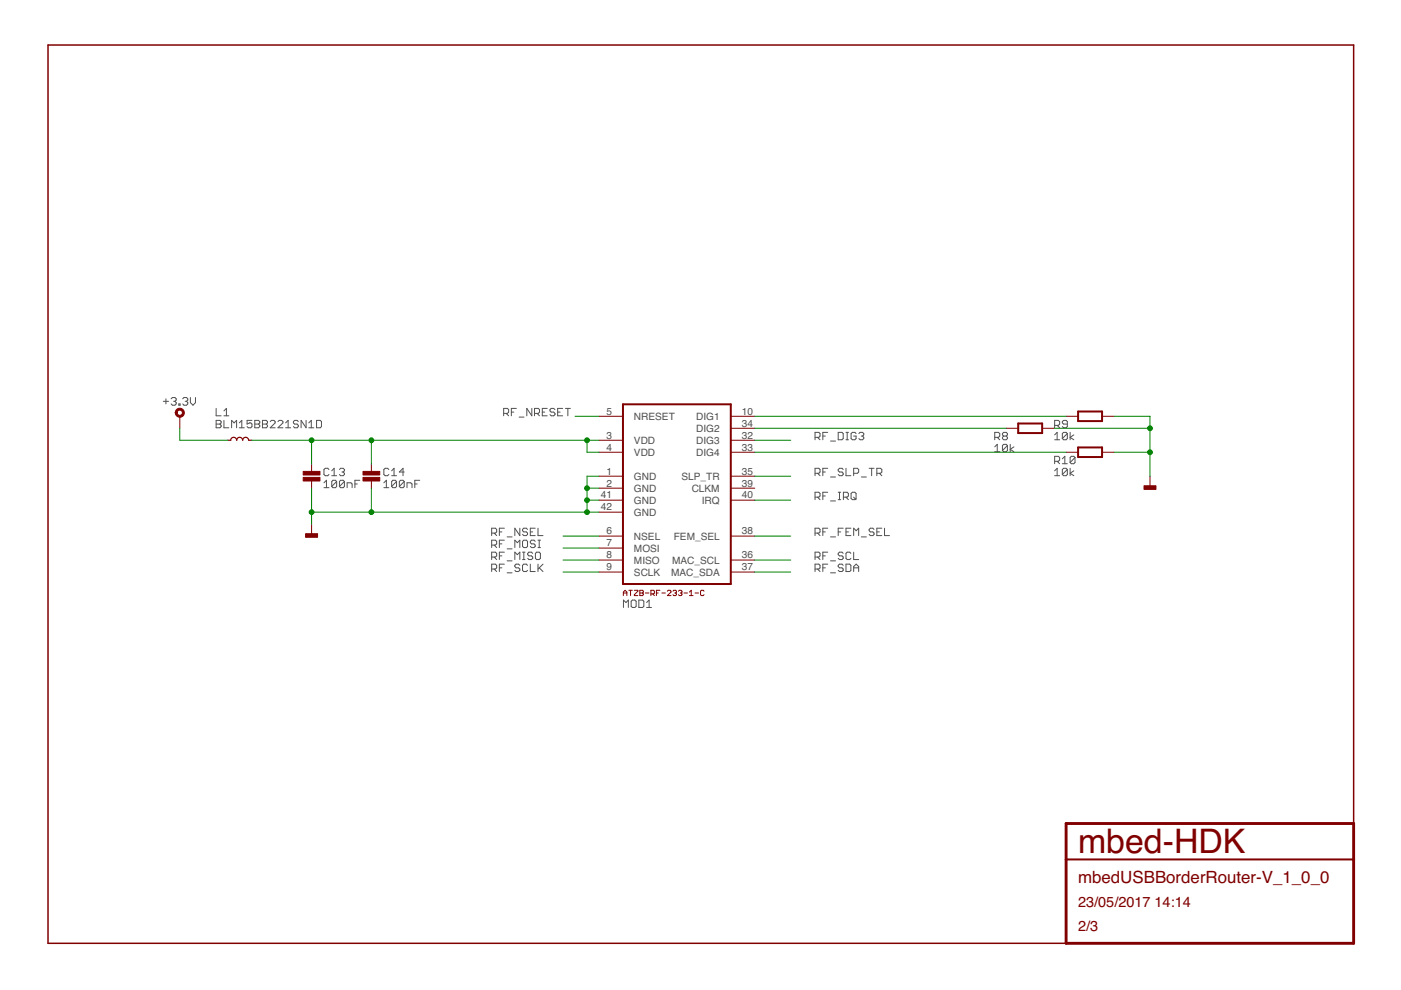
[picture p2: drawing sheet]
<svg xmlns="http://www.w3.org/2000/svg" width="297mm" height="210mm" viewBox="0 0 297 210" stroke-linecap="round" stroke-linejoin="round" font-family="sans-serif">
<g fill="none" stroke="#505050" stroke-width=".21">
<path d="M34.6 85.1h1.1M35.2 84.6v1M36.3 84.6l.3-.3h.5l.3 .3v.2l-.3 .3M36.8 85.1h.3M37.1 85.1l.3 .3v.2l-.3 .3h-.5l-.3-.3M37.9 85.6h.3v.3h-.3zM38.7 84.6l.3-.3h.5l.3 .3v.2l-.3 .3M39.3 85.1h.2M39.5 85.1l.3 .3v.2l-.3 .3h-.5l-.3-.3M40.4 84.3v1.1l.5 .5 .5-.5v-1.1M45.8 86.6v1.6h1.1M45.8 89.1h.8l.3 .3v.3l-.3 .2 .3 .3v.2l-.3 .3h-.8z"/>
<path d="M45.8 89.9h.8M47.5 89.1v1.6h1M47.5 88.2h1M47.5 87.1l.5-.5v1.6M49.1 90.7v-1.6l.5 .6 .6-.6v1.6M50.7 90.7h1.1M50.7 89.7l.6-.6v1.6M53.4 89.1h-1v.8l.8-.2 .2 .2v.5l-.2 .3h-.6l-.2-.3M54 89.1h.8l.3 .3v.3l-.3 .2 .3 .3v.2l-.3 .3h-.8zM54 89.9h.8M55.6 89.1h.9l.2 .3v.3l-.2 .2 .2 .3v.2l-.2 .3h-.9zM55.6 89.9h.9"/>
<path d="M57.3 89.4l.3-.3h.5l.2 .3v.3l-1 1h1M58.9 89.4l.3-.3h.5l.3 .3v.3l-1.1 1h1.1M60.6 90.7h1M60.6 89.7l.5-.6v1.6M63.2 89.4l-.2-.3h-.5l-.3 .3v.3l.3 .2h.5l.2 .3v.2l-.2 .3h-.5l-.3-.3M64.9 89.1v1.6l-1.1-1.6v1.6M65.5 90.7h1M65.5 89.7l.5-.6v1.6M67.1 89.1h.8l.3 .3v1l-.3 .3h-.8zM69.7 99.5l-.2-.2h-.5l-.3 .2v1.1l.3 .3h.5l.2-.3M70.3 99.8l.5-.5v1.6M72 99.5l.2-.2h.5l.3 .2v.3l-.3 .3"/>
<path d="M82.4 99.5l-.2-.2h-.5l-.3 .2v1.1l.3 .3h.5l.2-.3M83 99.8l.5-.5v1.6M106.8 87.7h.8l.2-.3v-.6l-.2-.2h-.8v1.6M107.3 87.7l.5 .5M108.4 87.4h.5M109.5 86.6h-1.1v1.6M110.1 88.4h1M112.8 86.6v1.6l-1.1-1.6v1.6M113.3 87.7h.8l.3-.3v-.6l-.3-.2h-.8v1.6M113.9 87.7l.5 .5M115 87.4h.5M116 86.6h-1v1.6h1"/>
<path d="M117.7 86.8l-.3-.2h-.5l-.3 .2v.3l.3 .3h.5l.3 .3v.2l-.3 .3h-.5l-.3-.3M118.2 87.4h.6M119.3 86.6h-1.1v1.6h1.1M119.9 86.6h1M120.4 86.6v1.6M172.8 92.7h.8l.3-.2v-.6l-.3-.2h-.8v1.5M173.3 92.7l.6 .5M174.5 92.5h.5M175.5 91.7h-1v1.5M175.5 99.3h-1v1.6M176.1 93.5h1M177.7 91.7h.8l.3 .2v1.1l-.3 .2h-.8z"/>
<path d="M178.8 99.5l-.3-.2h-.5l-.3 .2v.3l.3 .3h.5l.3 .3v.2l-.3 .3h-.5l-.3-.3M179.4 93.2h.5M179.4 91.7h.5M179.4 99.3v1.6h1M179.6 91.7v1.5M181.5 91.9l-.2-.2h-.6l-.3 .2v1.1l.3 .2h.6l.2-.2v-.5h-.5M182.1 91.9l.3-.2h.5l.2 .2v.3l-.2 .3M182.6 92.5h.3M182.9 92.5l.2 .2v.3l-.2 .2h-.5l-.3-.2M184.3 99.3h1M184.8 99.3v1.6M210.9 94.7l.5-.5v1.6"/>
<path d="M210.9 95.8h1.1M210.9 92.7h.8l.3-.2v-.6l-.3-.2h-.8v1.5M211.4 92.7l.6 .5M212.8 92.5l-.3-.3v-.3l.3-.2h.5l.3 .2v.3l-.3 .3M212.8 92.5l-.3 .2v.3l.3 .2h.5l.3-.2v-.3l-.3-.2M212.8 92.5h.5M213.6 94.5v1l-.3 .3h-.5l-.3-.3M213.6 94.5l-.3-.3h-.5l-.3 .3v1M213.6 94.5l-1.1 1M214.2 94.2v1.6M215 94.7l-.8 .6 .8 .5M223.6 92.2l.5-.5v1.5"/>
<path d="M223.6 99.8l.5-.5v1.6M223.6 93.2h1.1M223.6 90.2h.8l.3-.3v-.5l-.3-.3h-.8v1.6M223.6 97.8h.8l.3-.3v-.5l-.3-.2h-.8v1.5M224.1 90.2l.6 .5M224.1 97.8l.6 .5M225.2 97.3l.6-.5v1.5M225.2 98.3h1.1M226.3 91.9v1.1l-.3 .2h-.5l-.3-.2M226.3 89.9h-.8l-.3-.2v-.3l.3-.3h.5l.3 .3v1l-.3 .3h-.5l-.3-.3M226.3 91.9l-.3-.2h-.5l-.3 .2v1.1M226.3 99.5l-.3-.2h-.5l-.3 .2v1.1"/>
<path d="M226.3 99.5v1.1l-.3 .3h-.5l-.3-.3M226.3 91.9l-1.1 1.1M226.3 99.5l-1.1 1.1M226.9 91.7v1.5M226.9 99.3v1.6M227.7 92.2l-.8 .5 .8 .5M227.7 99.8l-.8 .6 .8 .5M227.9 97l-.2-.2h-.6l-.2 .2v1.1M227.9 97v1.1l-.2 .2h-.6l-.2-.2M227.9 97l-1 1.1M68.7 102.4l.5-.6v1.6M68.7 103.4h1"/>
<path d="M70.3 100.9h1.1M71.4 102.1v1l-.3 .3h-.5l-.3-.3M71.4 102.1l-.3-.3h-.5l-.3 .3v1M71.4 102.1l-1.1 1M72.5 100.1h.2M72.7 100.1l.3 .3v.2l-.3 .3h-.5l-.2-.3M73 102.1v1l-.3 .3h-.5l-.2-.3M73 102.1l-.3-.3h-.5l-.2 .3v1M73 102.1l-1 1M73.6 103.4v-1h.8l.3 .2v.8M75.2 102.6h.6M76.3 101.8h-1.1v1.6"/>
<path d="M81.4 103.4h1M81.4 102.4l.5-.6v1.6M83 100.9h1.1M84.1 102.1v1l-.3 .3h-.5l-.3-.3M84.1 102.1l-.3-.3h-.5l-.3 .3v1M84.1 102.1l-1.1 1M85.7 102.1v1l-.3 .3h-.5l-.2-.3M85.7 102.1l-.3-.3h-.5l-.2 .3v1M85.7 102.1l-1 1M85.7 100.1h-1l.7-.8v1.6M86.3 103.4v-1h.8l.3 .2v.8M87.9 102.6h.6"/>
<path d="M89 101.8h-1.1v1.6M104.2 113h.8l.3-.2v-.6l-.3-.2h-.8v1.6M104.2 118.1h.8l.3-.2v-.6l-.3-.2h-.8v1.5M104.2 115.6h.8l.3-.3v-.5l-.3-.3h-.8v1.6M104.8 113l.5 .6M104.8 115.6l.5 .5M104.8 118.1l.5 .5M105.9 112.8h.5M105.9 117.9h.5M105.9 115.3h.5M106.9 112h-1v1.6M106.9 117.1h-1v1.5"/>
<path d="M106.9 119.6h-1v1.6M106.9 114.5h-1v1.6M107.5 113.8h1.1M107.5 118.9h1.1M107.5 116.4h1.1M109.2 116.1v-1.6l.5 .6 .5-.6v1.6M109.2 118.6v-1.5l.5 .5 .5-.5v1.5M110.2 119.9l-.3-.3h-.5l-.2 .3v.2l.2 .3h.5l.3 .2v.3l-.3 .3h-.5l-.2-.3M110.2 112v1.6l-1-1.6v1.6M110.8 117.1h.5M110.8 118.6h.5M110.8 114.8l.3-.3h.5l.2 .3v1l-.2 .3h-.5l-.3-.3z"/>
<path d="M111.1 117.1v1.5M111.8 112.2l-.2-.2h-.5l-.3 .2v.3l.3 .3h.5l.2 .2v.3l-.2 .3h-.5l-.3-.3M111.8 119.9l-.2-.3h-.5l-.3 .3v1l.3 .3h.5l.2-.3M112.4 112.8h.5M112.4 119.6v1.6h1.1M112.9 117.3l-.2-.2h-.6l-.2 .2v.3l.2 .3h.6l.2 .2v.3l-.2 .2h-.6l-.2-.2M113.5 112h-1.1v1.6h1.1M113.5 114.8l-.3-.3h-.5l-.3 .3v.3l.3 .2h.5l.3 .3v.2l-.3 .3h-.5l-.3-.3M113.5 117.3l.3-.2h.5l.3 .2v1.1l-.3 .2h-.5l-.3-.2zM114.1 112v1.6h1M114.1 119.6v1.6M114.1 114.5h.5"/>
<path d="M114.1 116.1h.5M114.3 114.5v1.6M115.1 119.6l-1 1M172.8 100.4h.8l.3-.3v-.6l-.3-.2h-.8v1.6M172.8 105.4h.8l.3-.2v-.6l-.3-.2h-.8v1.5M172.8 113h.8l.3-.2v-.6l-.3-.2h-.8v1.6M172.8 118.1h.8l.3-.2v-.6l-.3-.2h-.8v1.5M173.3 100.4l.6 .5M173.3 105.4l.6 .5M173.3 113l.6 .6M173.3 118.1l.6 .5M174.5 100.1h.5"/>
<path d="M174.5 105.2h.5M174.5 112.8h.5M174.5 117.9h.5M175.5 104.4h-1v1.5M175.5 112h-1v1.6M175.5 117.1h-1v1.5M175.5 119.6h-1v1.6M176.1 101.1h1M176.1 106.2h1M176.1 113.8h1M176.1 118.9h1M177.7 104.4h.5"/>
<path d="M177.7 105.9h.5M177.7 112.8h.5M178 104.4v1.5M178.8 112h-1.1v1.6M178.8 117.3l-.3-.2h-.5l-.3 .2v.3l.3 .3h.5l.3 .2v.3l-.3 .2h-.5l-.3-.2M178.8 119.9l-.3-.3h-.5l-.3 .3v.2l.3 .3h.5l.3 .2v.3l-.3 .3h-.5l-.3-.3M178.8 105.4h.8l.3-.2v-.6l-.3-.2h-.8v1.5M179.3 105.4l.6 .5M179.4 119.6h.7l.3 .3v1l-.3 .3h-.7zM179.4 112.8h.5M180.4 112h-1v1.6h1M180.4 117.3l-.3-.2h-.5l-.2 .2v1.1l.2 .2h.5l.3-.2"/>
<path d="M180.4 104.6l.3-.2h.6l.2 .2v1.1l-.2 .2h-.6l-.3-.2zM181 105.4l.5 .5M181 100.4h.8l.3-.3v-.6l-.3-.2h-.8v1.6M181 113.6v-1.6l.5 .5 .6-.5v1.6M181 117.1v1.5h1.1M182.6 101.1h1.1M182.6 113.8h1.1M185.3 112.2l-.2-.2h-.6l-.2 .2v.3l.2 .3h.6l.2 .2v.3l-.2 .3h-.6l-.2-.3M185.9 100.4h.8l.3-.3v-.6l-.3-.2h-.8v1.6M185.9 112.8h.5M186.4 100.4l.6 .5M187 112h-1.1v1.6h1.1"/>
<path d="M187.5 112v1.6h1.1M223.6 100.9h1.1M104.2 120.6h.8l.3-.2v-.5l-.3-.3h-.8v1.6M104.8 120.6l.5 .6M105.9 120.4h.5M107.5 121.5h1.1M114.3 120.4l.8 .8M132.2 128.8v-1.6l.5 .5 .5-.5v1.6M134.1 127.2h.5l.3 .3v1l-.3 .3h-.5l-.3-.3v-1zM135.4 127.2h.8l.3 .3v1l-.3 .3h-.8zM137.1 128.8h1M137.1 127.7l.5-.5v1.6"/>
<path d="M172.8 120.6h.8l.3-.2v-.5l-.3-.3h-.8v1.6M173.3 120.6l.6 .6M174.5 120.4h.5M176.1 121.5h1M181 121.2v-1.1l.5-.5 .6 .5v1.1M181 120.4h1.1"/>
</g>
<g fill="none" stroke="#800000" stroke-width=".21">
<path d="M38.1 88.3v2.5M66.1 98.4v1.5M78.7 98.4v1.5M127 93.3h5.1M127 95.9h5.1M127 88.3h5.1M154.9 93.3h5.1M154.9 95.9h5.1M154.9 88.3h5.1M154.9 90.8h5.1M213.3 90.8h2.6M221 90.8h2.5"/>
<path d="M226 95.9h2.6M226 88.3h2.6M233.7 95.9h2.5M233.7 88.3h2.5M66.1 102v1.5M66.1 111.1v2.6M78.7 102v1.5M127 101h5.1M127 103.5h5.1M127 106h5.1M127 108.6h5.1M127 113.7h5.1"/>
<path d="M127 116.2h5.1M127 118.7h5.1M154.9 101h5.1M154.9 103.5h5.1M154.9 106h5.1M154.9 113.7h5.1M154.9 118.7h5.1M243.8 101v2.5M127 121.3h5.1M132.2 126.3v-.8l.3-.3 .4 .3v.8M132.2 125.7h.7M133.3 125.2h.8"/>
<path d="M133.7 125.2v1.1M134.5 125.2h.7v.1l-.7 .8v.2h.7M135.7 125.7h.5M135.7 125.2h.5l.2 .1-.2 .4 .2 .4-.2 .2h-.5zM136.8 125.7h.8M138 125.9h.6l.1-.2v-.4l-.1-.1h-.6v1.1M138.4 125.9l.3 .4M139.2 125.7h.4M139.9 125.2h-.7v1.1M140.3 125.7h.8M141.5 125.3l.2-.1h.4l.2 .1v.2l-.8 .8h.8M142.7 125.3l.2-.1h.3l.2 .1-.2 .4"/>
<path d="M143 125.7h.2M143.2 125.7l.2 .2-.2 .4h-.3l-.2-.2M143.8 125.3l.2-.1h.4l.2 .1-.2 .4M144.2 125.7h.2M144.4 125.7l.2 .2-.2 .4h-.4l-.2-.2M145 125.7h.8M146.2 126.3h.7M146.2 125.5l.4-.3v1.1M147.4 125.7h.7M149.3 125.3l-.2-.1h-.4l-.2 .1v.8l.2 .2h.4l.2-.2M154.9 121.3h5.1"/>
</g>
<path d="M132.1 85.7h22.8v38.1h-22.8zM215.9 89.8h5.1v2h-5.1zM228.6 87.2h5.1v2.1h-5.1zM228.6 94.9h5.1v2h-5.1zM226 182.2h61" fill="none" stroke="#800000" stroke-width=".42"/>
<g fill="#800000" stroke="#800000" stroke-width=".21">
<path d="M64.8 113.2h2.5v.7h-2.5z"/>
<path d="M64.3 99.9h3.5v.8h-3.5z"/>
<path d="M64.3 101.2h3.5v.8h-3.5z"/>
<path d="M77 99.9h3.5v.8h-3.5z"/>
<path d="M77 101.2h3.5v.8h-3.5z"/>
<path d="M242.5 103h2.6v.8h-2.6z"/>
</g>
<path d="M37.4 86.9a.97 .97 0 0 1 1.5 .1 .97 .97 0 0 1-.5 1.4 .97 .97 0 0 1-1.3-.9h.4a.56 .56 0 0 1 .8-.5 .56 .56 0 0 1 .2 .9 .56 .56 0 0 1-.9-.2l-.1-.2h-.4z" fill-rule="evenodd" fill="#800000" stroke="#800000" stroke-width=".21"/>
<path d="M48.3 93.3h.6a.63 .63 0 0 1 .7-.6 .63 .63 0 0 1 .6 .6 .63 .63 0 0 1 .6-.6 .63 .63 0 0 1 .7 .6 .63 .63 0 0 1 .6-.6 .63 .63 0 0 1 .6 .6h.7" fill="none" stroke="#800000" stroke-width=".25"/>
<path d="M287 174.6v-165.1h-276.8v190.5h215.8" fill="none" stroke="#800000" stroke-width=".32"/>
<path d="M226 174.6h61v25.4h-61z" fill="none" stroke="#800000" stroke-width=".61"/>
<g fill="none" stroke="#008000" stroke-width=".21">
<path d="M38.1 90.8v2.5h10.2M53.4 93.3h73.6M66.1 93.3v5.1M78.7 93.3v5.1M121.9 88.3h5.1M124.5 93.3v2.6h2.5M160 90.8h53.3M160 88.3h66M160 95.9h66M160 93.3h7.6M223.5 90.8h20.3M236.2 88.3h7.6v12.7"/>
<path d="M236.2 95.9h7.6M66.1 108.6h60.9M66.1 103.5v7.6M78.7 103.5v5.1M119.4 113.7h7.6M119.4 118.7h7.6M119.4 116.2h7.6M124.5 106h2.5M124.5 103.5h2.5M127 101h-2.5v7.6M160 106h7.6M160 101h7.6"/>
<path d="M160 113.7h7.6M160 118.7h7.6M119.4 121.3h7.6M160 121.3h7.6"/>
</g>
<g fill="#008000" stroke="#008000" stroke-width=".21">
<circle cx="124.5" cy="103.5" r=".51"/>
<circle cx="124.5" cy="106" r=".51"/>
<circle cx="124.5" cy="108.6" r=".51"/>
<circle cx="66.1" cy="108.6" r=".51"/>
<circle cx="78.7" cy="108.6" r=".51"/>
<circle cx="243.8" cy="90.8" r=".51"/>
<circle cx="243.8" cy="95.9" r=".51"/>
<circle cx="124.5" cy="93.3" r=".51"/>
<circle cx="78.7" cy="93.3" r=".51"/>
<circle cx="66.1" cy="93.3" r=".51"/>
</g>
<text font-size="7.2" fill="#800000" x="228.6" y="181">mbed-HDK</text>
<text font-size="3.6" fill="#800000" x="228.6" y="187.3">mbedUSBBorderRouter-V_1_0_0</text>
<g font-size="3.1" fill="#800000">
<text x="228.6" y="192.4">23/05/2017</text>
<text x="228.6" y="197.5">2/3</text>
<text x="244.8" y="192.4">14:14</text>
</g>
<g font-size="2.1" fill="#505050">
<text x="128.6" y="87.9">5</text>
<text x="134.4" y="89">NRESET</text>
<text x="147.6" y="89">DIG1</text>
<text x="157.3" y="87.9">10</text>
<text x="128.6" y="93">3</text>
<text x="128.6" y="95.5">4</text>
<text x="134.4" y="94.1">VDD</text>
<text x="147.6" y="94.1">DIG3</text>
<text x="147.6" y="91.6">DIG2</text>
<text x="157.3" y="93">32</text>
<text x="157.3" y="90.5">34</text>
<text x="157.3" y="95.5">33</text>
<text x="128.6" y="100.6">1</text>
<text x="134.4" y="96.7">VDD</text>
<text x="134.4" y="101.7">GND</text>
<text x="144.5" y="101.7">SLP_TR</text>
<text x="147.6" y="96.7">DIG4</text>
<text x="157.3" y="100.6">35</text>
<text x="127.4" y="105.7">41</text>
<text x="128.6" y="103.2">2</text>
<text x="134.4" y="104.3">GND</text>
<text x="134.4" y="106.8">GND</text>
<text x="146.7" y="104.3">CLKM</text>
<text x="148.8" y="106.8">IRQ</text>
<text x="157.3" y="103.2">39</text>
<text x="157.3" y="105.7">40</text>
<text x="127.4" y="108.2">42</text>
<text x="128.6" y="113.3">6</text>
<text x="134.4" y="109.3">GND</text>
<text x="157.3" y="113.3">38</text>
<text x="128.6" y="115.8">7</text>
<text x="128.6" y="118.4">8</text>
<text x="134.4" y="114.4">NSEL</text>
<text x="134.4" y="117">MOSI</text>
<text x="134.4" y="119.5">MISO</text>
<text x="142.5" y="119.5">MAC_SCL</text>
<text x="142.9" y="114.4">FEM_SEL</text>
<text x="157.3" y="118.4">36</text>
<text x="128.6" y="120.9">9</text>
<text x="134.4" y="122">SCLK</text>
<text x="142.3" y="122">MAC_SDA</text>
<text x="157.3" y="120.9">37</text>
</g>
</svg>
